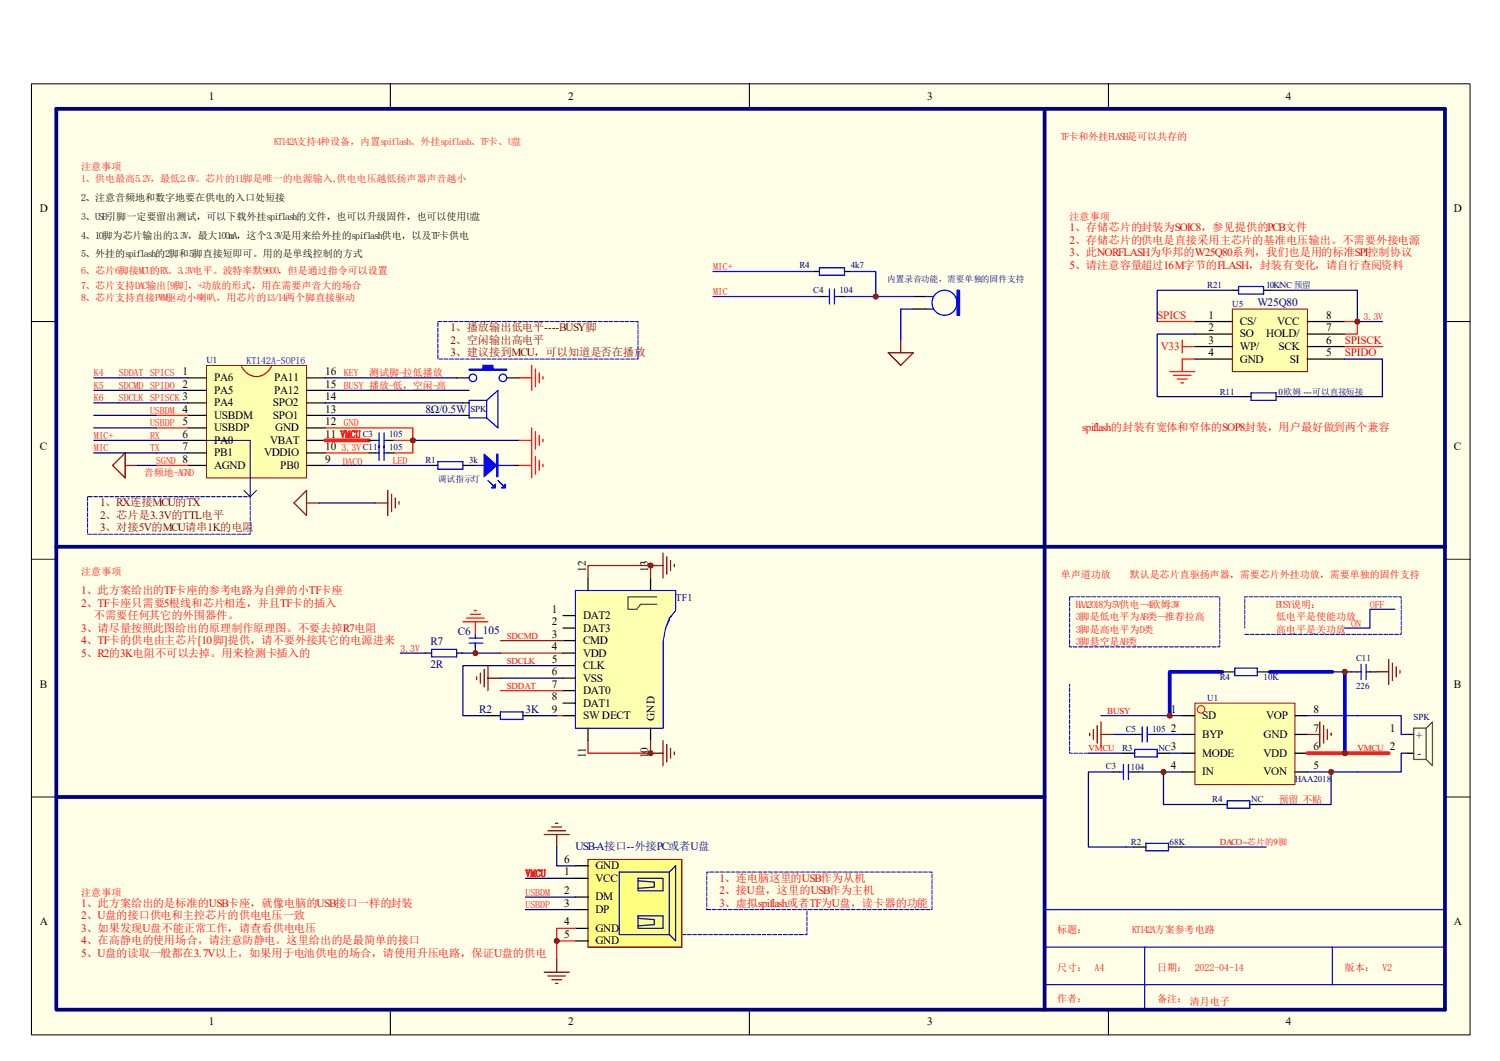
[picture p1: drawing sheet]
<svg xmlns="http://www.w3.org/2000/svg" width="297mm" height="210mm" viewBox="0 0 297 210" stroke-linecap="round" stroke-linejoin="round" font-family="sans-serif">
<path d="M6.2 16.6h284.9v188.3h-284.9z" fill="#ffffe8"/>
<g fill="none" stroke="#000" stroke-width=".2">
<path d="M6.2 16.6h284.9v188.3h-284.9zM77.3 16.6v4.9M148.4 16.6v4.9M219.5 16.6v4.9M11.2 21.5h274.9v178.4h-274.9zM6.2 63.6h4.9M286.1 63.6h5M6.2 110.7h4.9M286.1 110.7h5M6.2 157.8h4.9M286.1 157.8h5M77.3 199.9v4.9"/>
<path d="M148.4 199.9v4.9M219.5 199.9v4.9"/>
</g>
<path d="M206.8 180h79.3v19.9h-79.3zM206.8 187.5h79.3M206.8 194.9h79.3M226.7 187.5v12.4M263.8 187.5v7.4" fill="none" stroke="#00f" stroke-width=".25"/>
<path d="M244.1 61.2h14.8v12.4h-14.8z" fill="#ffffb0"/>
<path d="M244 61.2h14.9v12.4h-14.9z" fill="none" stroke="#800000" stroke-width=".2"/>
<g fill="none" stroke="#000" stroke-width=".25">
<path d="M236.6 63.6h7.4M236.6 66.1h7.4M236.6 68.6h7.4M236.6 71.1h7.4M246.5 78.5h1.2M252.7 78.5h1.2M258.9 63.6h7.4M258.9 66.1h7.4M258.9 68.6h7.4M258.9 71.1h7.4M267.5 133h1.3M271.2 133h1.3"/>
<path d="M278.7 145.4h1.2M278.7 149.1h1.2"/>
</g>
<path d="M229.1 63.6h7.5M231.6 73.6h5M232.4 74.3h3.4M233.1 75h2M233.8 75.8h.5M234.1 67.4v2.4M234.1 68.6h2.5M236.6 71.1h-2.5v2.5M266.3 63.6h2.5v2.5h-2.5M266.3 68.6h7.4" fill="none" stroke="#f00" stroke-width=".25"/>
<path d="M247.7 77.8h5v1.5h-5zM268.8 133h.7M269.5 131.5v3M270.5 133h.7M270.5 131.5v3" fill="none" stroke="#00f" stroke-width=".25"/>
<path d="M135 185h24.8v-5M140 180h44.5v-7.4h-44.5v7.4" fill="none" stroke="#00f" stroke-width=".2" stroke-dasharray=".8 .3"/>
<path d="M236.6 66.1h-7.5v12.4h17.4M266.3 71.1h7.4v7.4h-19.8" fill="none" stroke="#000080" stroke-width=".25"/>
<path d="M11.1 21.5h275v178.4h-275zM206.8 21.5v178.4M11.1 108.2h275M11.1 157.8h195.7" fill="none" stroke="#000080" stroke-width=".74"/>
<path d="M279.9 144.1h2.5v6.2h-2.5zM282.4 144.1l1.2-1.2v8.7l-1.2-1.3" fill="none" stroke="#00bf00" stroke-width=".25"/>
<path d="M236.6 139.2h19.8v16.1h-19.8z" fill="#ffffb0"/>
<path d="M236.6 139.2h19.8v16.1h-19.8z" fill="none" stroke="#800000" stroke-width=".2"/>
<g fill="none" stroke="#000" stroke-width=".25">
<path d="M242 133h2.5M249 133h2.4M220.5 152.8h1.2M222.2 149.1h2.5M224.2 145.4h1.2M224.2 152.8h1.2M227.9 145.4h1.2M229.1 149.1h2.5M234.1 141.7h2.5M234.1 145.4h2.5M234.1 149.1h2.5M234.1 152.8h2.5"/>
<path d="M240.5 159.2h2.5M247.5 159.2h2.4M256.4 141.7h2.5M256.4 145.4h2.5M256.4 149.1h2.5M256.4 152.8h2.5M224.4 167.7h2.5M231.4 167.7h2.4"/>
</g>
<circle cx="237.8" cy="140.4" r=".74" fill="none" stroke="#f00" stroke-width=".2"/>
<path d="M276.2 120.6h-5v3.7h-4.9M215.5 149.1h6.7M218 141.7h16.1M220.5 145.4h3.7M229.1 145.4h5M231.6 149.1h2.5M258.9 141.7h18.5v3.7h1.3M278.7 149.1h-1.3v3.7h-18.5" fill="none" stroke="#0000bf" stroke-width=".25"/>
<g fill="none" stroke="#800000" stroke-width=".25">
<path d="M24.8 89.7v4.9l-2.5-2.5zM24.8 92.1h2.4M272.5 133h2.5M275 130.5v5M275.7 131.3v3.4M276.5 132v2M277.2 132.7v.5M215.8 145.1v.5M216.5 144.4v2M217.2 143.6v3.5M218 145.4h2.5M218 142.9v5"/>
<path d="M258.9 145.4h2.4M261.3 142.9v5M262.1 143.6v3.5M262.8 144.4v2M263.6 145.1v.5"/>
</g>
<path d="M244.5 132.2h4.5v1.5h-4.5zM221.7 152.8h.7M222.4 151.3v3M223.4 152.8h.8M223.4 151.3v3M224.7 148.3h4.4v1.5h-4.4zM225.4 145.4h.8M226.2 143.9v3M227.2 145.4h.7M227.2 143.9v3M243 158.5h4.5v1.5h-4.5zM226.9 166.9h4.5v1.5h-4.5z" fill="none" stroke="#00f" stroke-width=".25"/>
<path d="M242 133h-10.4v8.7M251.4 133h12.4M266.3 133v16.1" fill="none" stroke="#0000bf" stroke-width=".74"/>
<path d="M211.8 118.1v9.9h29.7v-9.9h-29.7M246.5 125.6h30.9v-7.5h-30.9v6.2M215.5 149.1h-3.7v-13.6" fill="none" stroke="#00f" stroke-width=".2" stroke-dasharray=".8 .3"/>
<path d="M263.8 133h3.7M225.4 152.8h8.7M230.4 152.8v6.4h10.1M263.6 152.8v6.4h-13.7M215.5 162.7v5h8.9M233.8 167.7h16.9" fill="none" stroke="#000080" stroke-width=".25"/>
<path d="M258.9 149.1h16.1" fill="none" stroke="#f00" stroke-width=".74"/>
<path d="M40.9 72.4h19.8v22.2h-19.8z" fill="#ffffb0"/>
<path d="M40.9 72.3h19.8v22.3h-19.8z" fill="none" stroke="#800000" stroke-width=".2"/>
<g fill="none" stroke="#000" stroke-width=".25">
<path d="M37.2 74.8h3.7M37.2 77.3h3.7M37.2 79.7h3.7M60.7 74.8h3.7M60.7 77.3h3.7M60.7 79.7h3.7M91.7 79.7h1.2M37.2 82.2h3.7M37.2 84.7h3.7M37.2 87.2h3.7M37.2 89.7h3.7M37.2 92.1h3.7"/>
<path d="M60.7 82.2h3.7M60.7 84.7h3.7M60.7 87.2h3.7M60.7 89.7h3.7M60.7 92.1h3.7M73.1 87.2h1.2M73.1 89.7h1.2M76.8 87.2h1.2M76.8 89.7h1.2M85.5 92.1h1.2M91.7 82.2h1.2M91.7 92.1h2.4"/>
<path d="M101.6 92.1h1.2"/>
</g>
<path d="M47.8 72.6a3.2 3.2 0 0 0 3 1.9 3.2 3.2 0 0 0 3-1.9" fill="none" stroke="#bf0000" stroke-width=".25"/>
<path d="M31 82.2h6.2M31 84.7h6.2M31 92.1h6.2M64.4 84.7h17.3v5h-3.7M64.4 89.7h8.7M78 87.2h3.7" fill="none" stroke="#f00" stroke-width=".25"/>
<path d="M64.4 87.2h8.7" fill="none" stroke="#f00" stroke-width=".74"/>
<g fill="none" stroke="#00f" stroke-width=".25">
<path d="M96.4 79.3l2.2-2v7.4l-2.2-2M96.4 79.3v3.4M96.4 79.3h-3.5v3.4h3.5M74.3 89.7h.8M74.3 87.2h.8M75.1 85.7v5.4M76 89.7h.8M76 85.7v5.4M76 87.2h.8M86.7 91.4h5v1.5h-5zM94.1 92.1h7.5M96.6 95.1l1 1"/>
<path d="M98.6 95.1l1 1"/>
</g>
<path d="M58.2 99.6l2.5-2.5v4.9zM60.7 99.6h2.5M74.3 99.6h2.5M76.8 97.1v4.9M77.5 97.8v3.5M78.3 98.6v1.9M79 99.3v.5" fill="none" stroke="#800000" stroke-width=".25"/>
<path d="M18.6 74.8h18.6M18.6 77.3h18.6M18.6 79.7h18.6M18.6 87.2h18.6M18.6 89.7h18.6M18.6 84.7h12.4M18.6 82.2h12.4M27.2 92.1h3.8M63.2 99.6h11.1M64.4 92.1h12.4M81.7 87.2h21.1" fill="none" stroke="#000080" stroke-width=".25"/>
<g fill="#00f" stroke="#00f" stroke-width=".25">
<path d="M95.9 89.9l2.4 2.2-2.4 2.3z"/>
<path d="M100.1 95.8v.8h-.8z"/>
<path d="M98.1 95.8v.8h-.7z"/>
<path d="M98.3 89.9h.3v4.5h-.3z" fill-rule="evenodd"/>
</g>
<path d="M116.4 170.1h18.6v17.4h-18.6z" fill-rule="evenodd" fill="#ffff80" stroke="#800000" stroke-width=".25"/>
<path d="M126.3 173.9h5v2.4h-5zM126.3 174.4l3.3 .2v1l-3.3 .2M132.5 172.6h-9.9v12.4h9.9M133.8 171.4v14.8l-1.3-1.2v-12.4zM126.3 181.3h5v2.5h-5zM126.3 181.8l3.3 .2v1l-3.3 .3" fill="none" stroke="#0000b4" stroke-width=".25"/>
<path d="M114 173.9h2.4M114 177.6h2.4M114 171.4h2.4M114 180h2.4M114 183.8h2.4M114 186.2h2.4" fill="none" stroke="#000" stroke-width=".25"/>
<path d="M110.2 186.2h3.8M114 183.8h-3.8v6.2" fill="none" stroke="#f00" stroke-width=".25"/>
<path d="M107.8 165.2h4.9M108.5 164.4h3.5M109.2 163.7h2M110 163h.5M110.2 165.2v2.5M107.8 192.4h4.9M108.5 193.2h3.5M109.2 193.9h2M110 194.7h.5M110.2 190v2.4" fill="none" stroke="#800000" stroke-width=".25"/>
<path d="M104 173.9h10M104 177.6h10M110.2 167.7v3.7h3.8M104 180h10" fill="none" stroke="#000080" stroke-width=".25"/>
<path d="M133.8 120.6v-3.7h-19.8v27.2h17.3v-17.5M133.8 120.9l-1.3 1.4v.5l-.5 .8v.2l-.2 .3v.5l-.3 .2v1l-.2 .3v.5v-.8" fill="none" stroke="#00f" stroke-width=".25"/>
<path d="M114 116.9h19.8v4l-1.3 1.4-.7 2-.5 2.7v17.1h-17.3z" fill-rule="evenodd" fill="#ffffb0" stroke="#00f" stroke-width=".2"/>
<g fill="none" stroke="#000" stroke-width=".25">
<path d="M161 53.7h1.3M162.3 58.7h1.2M166 58.7h1.2M167.2 53.7h1.2M180.8 58.7h2.5M244 57.5h1.2M250.2 57.5h1.2M90.4 74.8h2.5M100.3 74.8h2.5M180.8 61.2h2.5M116.4 114.4v2.5M128.8 114.4v2.5"/>
<path d="M84.2 129.3h1.3M90.4 129.3h1.3M94.1 125.6v.2M94.1 127.3v.7M111.5 121.8h2.5M111.5 124.3h2.5M111.5 126.8h2.5M111.5 129.3h2.5M111.5 131.8h2.5M111.5 134.2h2.5M111.5 136.7h2.5M111.5 139.2h2.5"/>
<path d="M96.6 141.7h2.5M103.5 141.7h2.5M111.5 141.7h2.5M116.4 144.1v2.5M128.8 144.1v2.5"/>
</g>
<path d="M130.1 118.1h-5.7v2.5h1.7l.7-1h3.3" fill="none" stroke="#00bf00" stroke-width=".25"/>
<path d="M128.8 111.9v2.5M130.1 111.9h-13.7v2.5M99.1 126.8h12.4M99.1 129.3h12.4M99.1 136.7h12.4M110.2 141.7h1.3M116.4 146.6v2.5h12.4v-2.5" fill="none" stroke="#bf0000" stroke-width=".25"/>
<g fill="none" stroke="#00f" stroke-width=".25">
<path d="M141.2 58.7h21.1M141.2 53.7h19.8M162.3 53h4.9v1.5h-4.9zM163.5 58.7h.7M164.2 57.2v3M165.2 58.7h.8M165.2 57.2v3M167.2 58.7h13.6M168.4 53.7h5v5M183.3 58.7h1.5M245.2 56.7h5v1.5h-5zM180.8 61.2h-2.4v6.2"/>
<path d="M183.3 61.2h1.5M85.5 128.5h4.9v1.5h-4.9zM92.9 126.3h2.7M92.9 127.3h2.7M94.1 125.6v.7M94.1 127.3v.7M99.1 140.9h4.4v1.5h-4.4z"/>
<circle cx="187" cy="59.9" r="2.48"/>
<circle cx="93.6" cy="74.8" r=".74"/>
<circle cx="99.6" cy="74.8" r=".74"/>
</g>
<g fill="none" stroke="#800000" stroke-width=".25">
<path d="M175.9 69.8h4.9l-2.4 2.5zM178.4 67.4v2.4M128.8 111.9h2.5M131.3 109.5v4.9M132 110.2v3.5M132.8 111v1.9M133.5 111.7v.5M94.4 134v.5M95.1 133.2v2M95.9 132.5v3.5M96.6 131.8v4.9M96.6 134.2h2.5"/>
<path d="M128.8 149.1h2.5M131.3 146.6v5M132 147.4v3.4M132.8 148.1v2M133.5 148.8v.5"/>
</g>
<g fill="none" stroke="#000080" stroke-width=".25">
<path d="M244 57.5h-14.9v6.1M251.4 57.5h17.4v6.1h4.9M64.4 79.7h27.3M64.4 74.8h26M64.4 77.3h28.5M64.4 82.2h27.3M76.8 92.1h8.7M79.3 129.3h4.9M91.4 129.3h7.7M94.1 128v1.3M99.1 134.2h12.4M111.5 131.8h-19.8v9.9h4.9"/>
<path d="M106 141.7h4.2M220.5 152.8h-5v9.9"/>
</g>
<g fill="#800000" stroke="#800000" stroke-width=".2">
<circle cx="266.3" cy="133" r=".5"/>
<circle cx="266.3" cy="149.1" r=".5"/>
<circle cx="231.6" cy="141.7" r=".5"/>
<circle cx="230.4" cy="152.8" r=".5"/>
<circle cx="263.6" cy="152.8" r=".5"/>
<circle cx="128.8" cy="149.1" r=".5"/>
<circle cx="94.1" cy="129.3" r=".5"/>
<circle cx="110.2" cy="186.2" r=".5"/>
<circle cx="173.4" cy="58.7" r=".5"/>
<circle cx="268.8" cy="63.6" r=".5"/>
<circle cx="128.8" cy="111.9" r=".5"/>
<circle cx="81.7" cy="87.2" r=".5"/>
</g>
<g fill="none" stroke="#f00" stroke-width=".25">
<path d="M102.8 74.8h2.5M105.3 72.3v5M106 73.1v3.4M106.8 73.8v2M107.5 74.5v.5M102.8 87.2h2.5M102.8 92.1h2.5M105.3 84.7v9.9M106 85.4v3.5M106 90.4v3.5M106.8 86.2v2M106.8 91.1v2"/>
<path d="M107.5 86.9v.5M107.5 91.9v.5M91.7 123.1h4.9M92.4 122.3h3.5M93.1 121.6h2M93.9 120.9h.5M94.1 123.1v2.5"/>
</g>
<g fill="#00f" stroke="#00f" stroke-width=".25">
<path d="M189.5 57.5h.5v4.9h-.5z" fill-rule="evenodd"/>
<path d="M92.9 73.1h2.7v-.8h2v.8h2.7v.2h-7.4z" fill-rule="evenodd"/>
</g>
<path d="M86.7 63.6h39.6v7.5h-39.6v-7.5M17.3 98.3v7.4h32.2v-7.4h-32.2" fill="none" stroke="#00f" stroke-width=".2" stroke-dasharray=".8 .3"/>
<path d="M40.9 87.2h8.6v11.1l-1.2-1.2M50.8 97.1l-1.3 1.2" fill="none" stroke="#000080" stroke-width=".2"/>
<g font-size="2.2">
<text x="41.4" y="19.7">1</text>
<text x="112.5" y="19.7">2</text>
<text x="183.6" y="19.7">3</text>
<text x="254.6" y="19.7">4</text>
<text x="7.9" y="42">D</text>
<text x="287.9" y="42">D</text>
<text x="239.3" y="63.1">1</text>
<text x="239.3" y="65.6">2</text>
<text x="245.5" y="64.3">CS/</text>
<text x="252.9" y="64.3">VCC</text>
<text x="262.6" y="63.1">8</text>
<text x="262.6" y="65.6">7</text>
<text x="239.3" y="68">3</text>
<text x="239.3" y="70.5">4</text>
<text x="245.5" y="66.8">SO</text>
<text x="245.5" y="69.3">WP/</text>
<text x="245.5" y="71.8">GND</text>
<text x="250.7" y="66.8">HOLD/</text>
<text x="253.2" y="69.3">SCK</text>
<text x="255.4" y="71.8">SI</text>
<text x="262.6" y="68">6</text>
<text x="262.6" y="70.5">5</text>
<text x="42.4" y="75.5">PA6</text>
<text x="42.4" y="77.9">PA5</text>
<text x="54.3" y="77.9">PA12</text>
<text x="54.3" y="75.5">PA11</text>
<text x="64.4" y="76.7">15</text>
<text x="64.4" y="74.2">16</text>
<text x="42.4" y="80.4">PA4</text>
<text x="42.4" y="82.9">USBDM</text>
<text x="54" y="82.9">SPO1</text>
<text x="54" y="80.4">SPO2</text>
<text x="64.4" y="81.7">13</text>
<text x="64.4" y="79.2">14</text>
<text x="7.9" y="89.1">C</text>
<text x="36.2" y="86.6">6</text>
<text x="36.2" y="89.1">7</text>
<text x="42.4" y="85.4">USBDP</text>
<text x="42.4" y="87.8">PA0</text>
<text x="53.5" y="87.8">VBAT</text>
<text x="54.5" y="85.4">GND</text>
<text x="64.4" y="89.1">10</text>
<text x="64.4" y="86.6">11</text>
<text x="64.4" y="84.1">12</text>
<text x="287.9" y="89.1">C</text>
<text x="42.4" y="90.3">PB1</text>
<text x="42.4" y="92.8">AGND</text>
<text x="52.3" y="90.3">VDDIO</text>
<text x="55.5" y="92.8">PB0</text>
<text x="64.4" y="91.6">9</text>
<text x="116" y="113.2" transform="rotate(-90 116 113.2)">12</text>
<text x="128.4" y="113.2" transform="rotate(-90 128.4 113.2)">13</text>
<text x="109.3" y="121.3">1</text>
<text x="109.3" y="123.7">2</text>
<text x="115.4" y="122.5">DAT2</text>
<text x="115.4" y="125">DAT3</text>
<text x="109.3" y="126.2">3</text>
<text x="109.3" y="128.7">4</text>
<text x="109.3" y="131.2">5</text>
<text x="115.4" y="127.5">CMD</text>
<text x="115.4" y="130">VDD</text>
<text x="7.9" y="136.1">B</text>
<text x="109.3" y="133.6">6</text>
<text x="109.3" y="136.1">7</text>
<text x="115.4" y="132.4">CLK</text>
<text x="115.4" y="134.9">VSS</text>
<text x="115.4" y="137.4">DAT0</text>
<text x="287.9" y="136.1">B</text>
<text x="109.3" y="141.1">9</text>
<text x="109.3" y="138.6">8</text>
<text x="115.4" y="142.3">SW DECT</text>
<text x="115.4" y="139.9">DAT1</text>
<text x="129.6" y="142.7" transform="rotate(-90 129.6 142.7)">GND</text>
<text x="231.9" y="141.1">1</text>
<text x="238" y="142.3">SD</text>
<text x="250.7" y="142.3">VOP</text>
<text x="260.1" y="141.1">8</text>
<text x="231.9" y="144.8">2</text>
<text x="231.9" y="148.5">3</text>
<text x="238" y="146">BYP</text>
<text x="238" y="149.8">MODE</text>
<text x="250.2" y="149.8">VDD</text>
<text x="250.2" y="146">GND</text>
<text x="260.1" y="148.5">6</text>
<text x="260.1" y="144.8">7</text>
<text x="275.2" y="144.8">1</text>
<text x="275.2" y="148.5">2</text>
<text x="116" y="150.1" transform="rotate(-90 116 150.1)">11</text>
<text x="128.4" y="150.1" transform="rotate(-90 128.4 150.1)">10</text>
<text x="231.9" y="152.2">4</text>
<text x="238" y="153.5">IN</text>
<text x="250.2" y="153.5">VON</text>
<text x="260.1" y="152.2">5</text>
<text x="111.7" y="173.3">1</text>
<text x="111.7" y="170.8">6</text>
<text x="117.9" y="172">GND</text>
<text x="111.7" y="177">2</text>
<text x="111.7" y="179.5">3</text>
<text x="117.9" y="174.5">VCC</text>
<text x="117.9" y="178.2">DM</text>
<text x="7.9" y="183.2">A</text>
<text x="111.7" y="183.2">4</text>
<text x="111.7" y="185.7">5</text>
<text x="117.9" y="180.7">DP</text>
<text x="117.9" y="184.4">GND</text>
<text x="287.9" y="183.2">A</text>
<text x="117.9" y="186.9">GND</text>
<text x="41.4" y="203">1</text>
<text x="112.5" y="203">2</text>
<text x="183.6" y="203">3</text>
<text x="254.6" y="203">4</text>
</g>
<g font-size="2.2" fill="#f00">
<text x="211.8" y="45.8">1、存储芯片的封装为SOIC8，参见提供的PCB文件</text>
<text x="211.8" y="48.2">2、存储芯片的供电是直接采用主芯片的基准电压输出。不需要外接电源</text>
<text x="211.8" y="50.7">3、此NORFLASH为华邦的W25Q80系列，我们也是用的标准SPI控制协议</text>
<text x="211.8" y="53.2">5、请注意容量超过16M字节的FLASH，封装有变化，请自行查阅资料</text>
<text x="229.2" y="63.1">SPICS</text>
<text x="229.9" y="69.3">V33</text>
<text x="266.3" y="70.5">SPIDO</text>
<text x="266.3" y="68">SPISCK</text>
<text x="214.3" y="85.4">spiflash的封装有宽体和窄体的SOP8封装，用户最好做到两个兼容</text>
<text x="16.1" y="117.6">1、此方案给出的TF卡座的参考电路为自弹的小TF卡座</text>
<text x="16.1" y="120.1">2、TF卡座只需要5根线和芯片相连，并且TF卡的插入</text>
<text x="16.1" y="125">3、请尽量按照此图给出的原理制作原理图。不要去掉R7电阻</text>
<text x="18.6" y="122.5">不需要任何其它的外围器件。</text>
<text x="16.1" y="127.5">4、TF卡的供电由主芯片[10脚]提供，请不要外接其它的电源进来</text>
<text x="16.1" y="130">5、R2的3K电阻不可以去掉。用来检测卡插入的</text>
<text x="16.1" y="179.5">1、此方案给出的是标准的USB卡座，就像电脑的USB接口一样的封装</text>
<text x="142.5" y="174.5">1、连电脑这里的USB作为从机</text>
<text x="142.5" y="177">2、接U盘，这里的USB作为主机</text>
<text x="142.5" y="179.5">3、虚拟spiflash或者TF为U盘，读卡器的功能</text>
<text x="16.1" y="181.9">2、U盘的接口供电和主控芯片的供电电压一致</text>
<text x="16.1" y="184.4">3、如果发现U盘不能正常工作，请查看供电电压</text>
<text x="16.1" y="186.9">4、在高静电的使用场合，请注意防静电。这里给出的是最简单的接口</text>
<text x="16.1" y="189.4">5、U盘的读取一般都在3.7V以上，如果用于电池供电的场合，请使用升压电路，保证U盘的供电</text>
</g>
<g font-size="2.2" fill="#800000">
<text x="89.2" y="65.6">1、播放输出低电平----BUSY脚</text>
<text x="89.2" y="68">2、空闲输出高电平</text>
<text x="89.2" y="70.5">3、建议接到MCU，可以知道是否在播放</text>
<text x="19.8" y="100.2">1、RX连接MCU的TX</text>
<text x="19.8" y="102.7">2、芯片是3.3V的TTL电平</text>
<text x="19.8" y="105.2">3、对接5V的MCU请串1K的电阻</text>
</g>
<g font-size="2.2" fill="#000080">
<text x="249" y="60.6">W25Q80</text>
<text x="84.2" y="81.7">8Ω/0.5W</text>
<text x="90.7" y="125.7">C6</text>
<text x="95.6" y="125.5">105</text>
<text x="85.2" y="127.7">R7</text>
<text x="85.2" y="132.2">2R</text>
<text x="94.9" y="141.1">R2</text>
<text x="104.1" y="141.1">3K</text>
<text x="280.4" y="146.3">+</text>
<text x="280.7" y="149.8">-</text>
<text x="114" y="168.3">USB-A接口--外接PC或者U盘</text>
</g>
<g font-size="2" fill="#ee0e22">
<text x="54.3" y="28.7">KT142A支持4种设备，内置spiflash、外挂spiflash、TF卡、U盘</text>
<text x="16.1" y="36.1">1、供电最高5.2V，最低2.6V。芯片的11脚是唯一的电源输入,供电电压越低扬声器声音越小</text>
</g>
<g font-size="2" fill="#f00">
<text x="210.1" y="27.7">TF卡和外挂FLASH是可以共存的</text>
<text x="16.1" y="33.7">注意事项</text>
<text x="211.8" y="43.6">注意事项</text>
<text x="141.2" y="53.5">MIC+</text>
<text x="16.1" y="54.2">6、芯片6脚接MCU的RX。3.3V电平。波特率默9600，但是通过指令可以设置</text>
<text x="16.1" y="57.1">7、芯片支持DAC输出[9脚]，+功放的形式，用在需要声音大的场合</text>
<text x="16.1" y="59.6">8、芯片支持直接PWM驱动小喇叭，用芯片的13/14两个脚直接驱动</text>
<text x="141.2" y="58.4">MIC</text>
<text x="270" y="63.4">3.3V</text>
<text x="18.6" y="74.5">K4</text>
<text x="18.6" y="77">K5</text>
<text x="23.5" y="77">SDCMD SPIDO 2</text>
<text x="23.5" y="74.5">SDDAT SPICS 1</text>
<text x="68.1" y="74.5">KEY</text>
<text x="68.1" y="77">BUSY 播放-低，空闲-高</text>
<text x="73.1" y="74.5">测试脚-拉低播放</text>
<text x="18.6" y="79.5">K6</text>
<text x="23.5" y="79.5">SDCLK SPISCK 3</text>
<text x="29.7" y="81.9">USBDM 4</text>
<text x="18.6" y="86.9">MIC+</text>
<text x="18.6" y="89.4">MIC</text>
<text x="29.7" y="89.4">TX</text>
<text x="29.7" y="84.4">USBDP 5</text>
<text x="29.7" y="86.9">RX</text>
<text x="67.4" y="86.7">VMCU C3</text>
<text x="67.6" y="89.4">3.3VC11</text>
<text x="68.1" y="84.4">GND</text>
<text x="28.5" y="94.3">音频地-AGND</text>
<text x="30.9" y="91.8">SGND 8</text>
<text x="67.9" y="92.1">DACO</text>
<text x="77.8" y="91.8">LED</text>
<text x="16.1" y="113.9">注意事项</text>
<text x="210.1" y="114.4">单声道功放</text>
<text x="223.7" y="114.4">默认是芯片直驱扬声器，需要芯片外挂功放，需要单独的固件支持</text>
<text x="213" y="125.3">3脚是高电平为D类</text>
<text x="213" y="122.8">3脚是低电平为AB类--推荐拉高</text>
<text x="213" y="120.3">HAA2018为5V供电--4欧姆3W</text>
<text x="252.7" y="120.3">BUSY说明：</text>
<text x="252.7" y="122.8">低电平是使能功放</text>
<text x="252.7" y="125.3">高电平是关功放</text>
<text x="267.5" y="124">ON</text>
<text x="271.2" y="120.3">OFF</text>
<text x="79.3" y="129">3.3V</text>
<text x="213" y="127.8">3脚悬空是AB类</text>
<text x="253.2" y="159">预留 不贴</text>
<text x="104.1" y="173.6">VMCU</text>
<text x="16.1" y="177.3">注意事项</text>
<text x="104.1" y="177.3">USBDM</text>
<text x="104.1" y="179.7">USBDP</text>
<text x="209.3" y="184.7">标题：</text>
<text x="224.2" y="184.7">KT142A方案参考电路</text>
<text x="209.3" y="192.2">尺寸：</text>
<text x="216.7" y="192.2">A4</text>
<text x="229.2" y="192.2">日期：</text>
<text x="236.6" y="192.2">2022-04-14</text>
<text x="266.3" y="192.2">版本：</text>
<text x="273.7" y="192.2">V2</text>
<text x="209.3" y="198.3">作者：</text>
<text x="229.2" y="198.3">备注：</text>
<text x="235.6" y="198.8">清月电子</text>
</g>
<g font-size="2">
<text x="16.1" y="39.8">2、注意音频地和数字地要在供电的入口处短接</text>
<text x="16.1" y="43.6">3、USB引脚一定要留出测试，可以下载外挂spiflash的文件，也可以升级固件，也可以使用U盘</text>
<text x="16.1" y="47.2">4、10脚为芯片输出的3.3V，最大100mA，这个3.3V是用来给外挂的spiflash供电，以及TF卡供电</text>
<text x="16.1" y="51">5、外挂的spiflash的2脚和5脚直接短即可。用的是单线控制的方式</text>
</g>
<text font-size="2" fill="#0000bf" x="48.8" y="72">KT142A-SOP16</text>
<text font-size="2" fill="#000080" x="133.8" y="118.9">TF1</text>
<g font-size="1.8" fill="#000080">
<text x="158.3" y="53.1">R4</text>
<text x="168.4" y="53.1">4k7</text>
<text x="161" y="58">C4</text>
<text x="166.2" y="58">104</text>
<text x="239.1" y="57">R21</text>
<text x="250.7" y="57">10K/NC 预留</text>
<text x="244" y="60.7">U5</text>
<text x="40.9" y="71.9">U1</text>
<text x="93.1" y="81.6">SPK</text>
<text x="241.5" y="78.1">R11</text>
<text x="253.2" y="78.1">0欧姆 ---可以直接短接</text>
<text x="77" y="89">105</text>
<text x="77" y="86.5">105</text>
<text x="84.2" y="91.7">R1</text>
<text x="92.9" y="91.7">3k</text>
<text x="268.5" y="130.9">C11</text>
<text x="241.5" y="134.6">R4</text>
<text x="250.2" y="134.6">10K</text>
<text x="268.5" y="136.3">226</text>
<text x="239.1" y="138.8">U1</text>
<text x="279.9" y="142.5">SPK</text>
<text x="222.2" y="148.7">R3</text>
<text x="222.9" y="144.9">C5</text>
<text x="228.1" y="144.9">105</text>
<text x="229.4" y="148.7">NC</text>
<text x="219" y="152.1">C3</text>
<text x="223.9" y="152.4">104</text>
<text x="256.4" y="154.9">HAA2018</text>
<text x="240" y="158.8">R4</text>
<text x="247.7" y="158.8">NC</text>
<text x="223.9" y="167.3">R2</text>
<text x="231.6" y="167.3">68K</text>
</g>
<g font-size="1.8" fill="#f00">
<text x="100.3" y="131.4">SDCLK</text>
<text x="100.3" y="126.4">SDCMD</text>
<text x="100.3" y="136.3">SDDAT</text>
<text x="219.2" y="141.3">BUSY</text>
<text x="215.5" y="148.7">VMCU</text>
<text x="268.8" y="148.7">VMCU</text>
<text x="241.5" y="167.3">DACO--芯片的9脚</text>
</g>
<g font-size="1.7" fill="#000080">
<text x="175.6" y="55.8">内置录音功能，需要单独的固件支持</text>
<text x="86.7" y="95.4">调试指示灯</text>
</g>
</svg>
